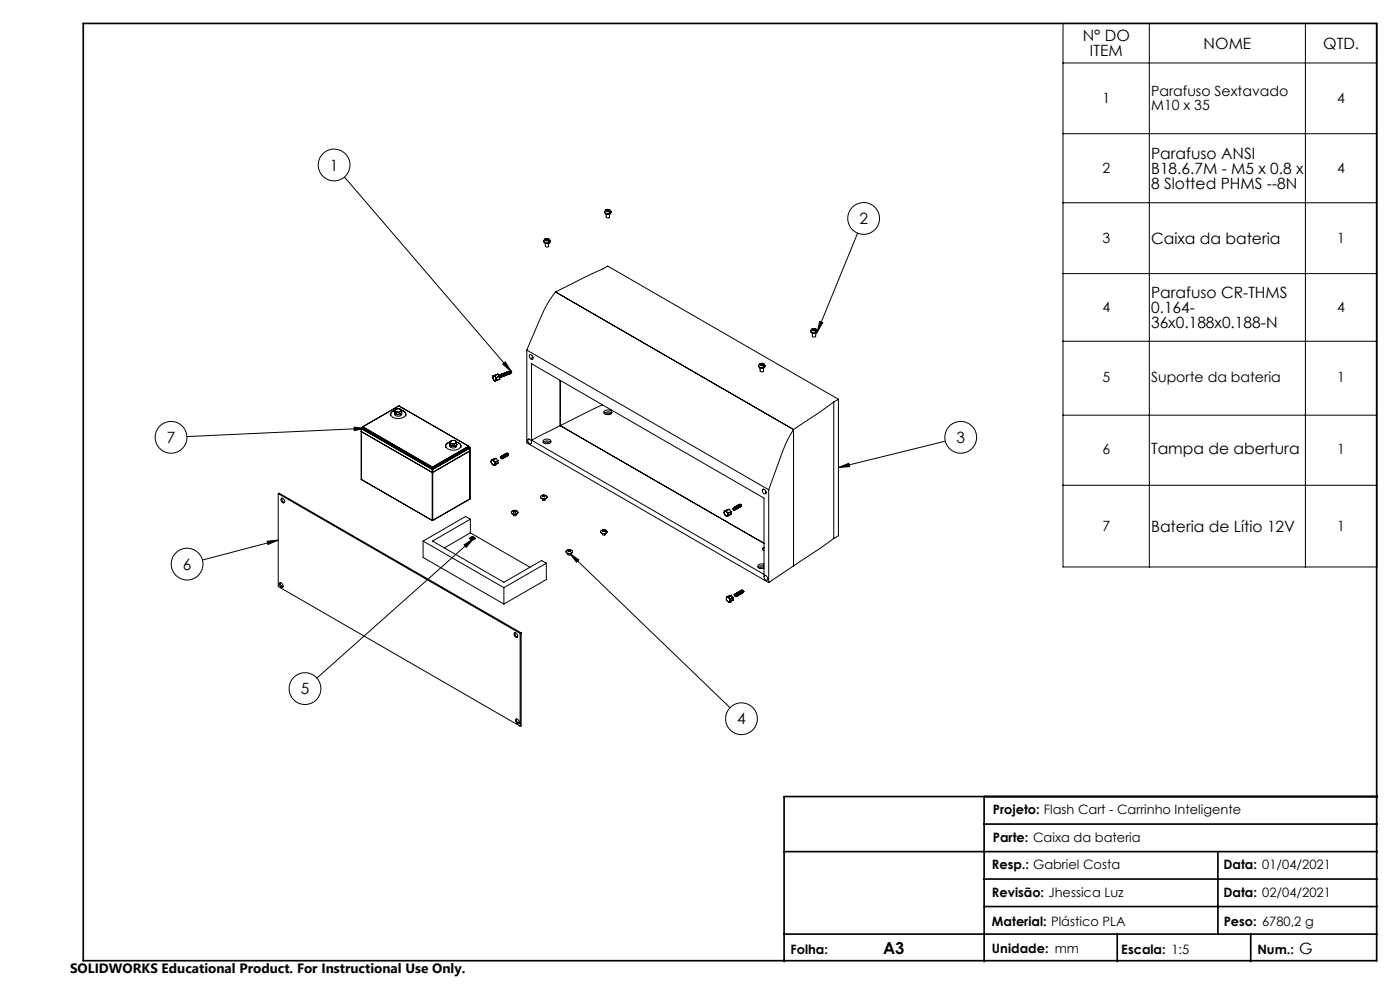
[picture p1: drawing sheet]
<svg xmlns="http://www.w3.org/2000/svg" width="420mm" height="295mm" viewBox="0 0 420 295" stroke-linecap="round" stroke-linejoin="round" font-family="sans-serif">
<g fill="none" stroke="#000" stroke-width=".3">
<path d="M318.9 7h94.2v163h-94.2zM318.9 18.9h94.2M344.8 7v163M391.6 7v163M103.3 53.1l50.1 58.2M318.9 40.1h94.2M163.2 72.2a1.09 1.09 0 0 0 1.8 0 .94 .94 0 0 1-.9 .8 .94 .94 0 0 1-.9-.8zM163.5 71.7h.1M163.5 71.7l1.4 .7M163.6 73v.8a.56 .56 0 0 0 1 0v-.8M163.6 71.7l-.3 .1-.1 .4M163.6 71.7a.44 .44 0 0 0 .2 .5 .44 .44 0 0 0 .6 0"/>
<path d="M163.6 71.7l.8 .5M163.7 71.6a.99 .99 0 0 1 1.3 .6M163.8 71.6a.45 .45 0 0 1 .6 0 .45 .45 0 0 1 .2 .4M163.8 71.6l-.3 .1M163.8 71.6l.8 .4M164.4 72.2l.2 .3 .3-.1M164.6 72l.3 .4M181.4 63.5a.96 .96 0 0 0 1 .8 .96 .96 0 0 0 .9-.8M181.4 63.5a1.09 1.09 0 0 0 1.9 0M181.8 62.9h-.1M181.8 62.9l1.3 .7M181.9 63h-.3l-.2 .5"/>
<path d="M181.9 63a.46 .46 0 0 0 .2 .5 .46 .46 0 0 0 .5-.1M181.9 64.2v.9a.57 .57 0 0 0 .9 0v-.9M181.9 63l.7 .4M181.9 62.8a1 1 0 0 1 1.4 .7M182.1 62.9a.48 .48 0 0 1 .5-.1 .48 .48 0 0 1 .2 .5M182.1 62.9h-.3M182.1 62.9l.7 .4M182.6 63.4l.3 .4 .2-.2M182.8 63.3l.3 .3M257.3 69.9l-12.2 29.7M318.9 60.8h94.2M166.7 87.5l-1.9 2.6-1.6 2.8-5.2 12.1"/>
<path d="M166.7 87.5l15.6-7.7 69.2 39.9M166.7 87.5l71.4 41.3M243.2 99.2a1.09 1.09 0 0 0 1.9 0 .96 .96 0 0 1-.9 .8 .96 .96 0 0 1-1-.8zM243.7 98.6l-.1 .1M243.7 98.6l1.2 .7M243.7 99.9v.9a.57 .57 0 0 0 .5 .3 .57 .57 0 0 0 .5-.3v-.9M243.7 98.7h-.2l-.2 .5M243.7 98.7a.44 .44 0 0 0 .2 .5 .44 .44 0 0 0 .6-.1M243.7 98.7l.8 .4M243.8 98.6a.94 .94 0 0 1 1.3 .6M243.9 98.6a.47 .47 0 0 1 .6 0 .47 .47 0 0 1 .2 .4M243.9 98.6h-.2"/>
<path d="M243.9 98.6l.8 .4M244.5 99.1l.2 .4 .2-.2M244.7 99l.2 .3M245.9 96.4l.9 .3-1.7 2.9zM318.9 82h94.2M147.8 113.2l.4 .7M147.9 112.8l-.1 .4M147.9 112.7v.1M148.1 112.7l-.3 .5M148.1 112.7l.4 .2M148.1 112.7h-.2M148.2 113.9l.4 .3"/>
<path d="M148.2 113.9l.2 .3M148.3 112.6l-.2 .1M148.3 112.6h.1M148.3 112.6l.2 .3M148.4 114.2h.1M148.5 112.9l.3 .8M148.5 112.9l.3 .3M148.6 114.2h-.2M148.8 113.7l.1 .4M148.8 113.7l-.2 .5M148.8 113.2h.1M148.8 113.2v.5"/>
<path d="M148.9 114.1h.1M148.9 114.1l-.3 .1M149.3 112.2h.1M149.3 112.2l-1 .4M149.3 112.2l.5 .6M149.3 112.2l-1.4 .5M149.6 112.5l.4 .4v.3l-.2-.1M149.6 112.5l.4 .3v.4M149.6 112.5h.1M149.7 112.7l.2 .4M149.8 112.5a.36 .36 0 0 1 .4 .1 .36 .36 0 0 1-.1 .5v-.1M149.8 112.8v.1"/>
<path d="M149.8 112.8l-1 .4M149.8 112.9l-1 .3M149.8 112.9l.1 .8M149.9 112.4h.1M149.9 113.7h.1M149.9 112.4l.4 .2-.1 .5M149.9 113.7l-1 .4M149.9 112.6l.2 .4M150 112.4a.33 .33 0 0 1 .4 .1 .33 .33 0 0 1 0 .5l-.1-.1M150 113.2h.1M150.1 112.3h.1M150.1 112.3l.4 .2v.5"/>
<path d="M150.1 112.5l.3 .4M150.2 112.3a.34 .34 0 0 1 .5 .1 .34 .34 0 0 1-.1 .5l-.2-.5M150.3 112.2l.4 .2v.5M150.5 112.2a.35 .35 0 0 1 .4 .1 .35 .35 0 0 1-.1 .5v-.1M150.5 113h.1M150.6 112.1h.1M150.6 112.1l.4 .3v.4M150.6 112.3l.2 .4M150.7 112.1a.35 .35 0 0 1 .4 .1 .35 .35 0 0 1 0 .5l-.3-.5M150.8 109.2l.8-.7 1.8 2.8zM150.8 112l.4 .3v.4M150.8 112h.1"/>
<path d="M151 112a.35 .35 0 0 1 .4 .1 .35 .35 0 0 1-.1 .5v-.1M151 112.8h.1M151 111.9h.1M151.1 111.9l.4 .4-.1 .3M151.1 112.1l.2 .4M151.2 111.9a.33 .33 0 0 1 .4 .2 .33 .33 0 0 1 0 .4l-.1-.1M151.2 112.7h.1M151.3 111.8h.1M151.3 111.8l.4 .2v.5M151.3 112l.3 .4M151.4 111.8a.35 .35 0 0 1 .5 .2 .35 .35 0 0 1-.1 .4l-.1-.1M151.5 111.8l.4 .2v.4"/>
<path d="M151.6 111.9l.2 .4M151.7 111.7a.36 .36 0 0 1 .4 .2 .36 .36 0 0 1-.1 .4M151.7 112.5h.1M151.8 111.7h.1M151.8 111.8l.2 .4M151.8 111.7l.4 .2v.4M151.9 111.7a.33 .33 0 0 1 .5 .1 .33 .33 0 0 1-.1 .4l-.3-.4M152 111.6l.4 .2v.5M152.2 111.6a.33 .33 0 0 1 .4 .1 .33 .33 0 0 1-.1 .4M152.2 112.4h.1M152.3 111.5l.3 .2v.5M152.3 111.4l-.1 .1"/>
<path d="M152.3 111.7l.2 .3M152.4 111.5a.34 .34 0 0 1 .4 .1 .34 .34 0 0 1 0 .4h-.1M152.4 112.3h.1M152.5 111.4h.1M152.5 111.4l.4 .2v.4M152.5 111.6l.3 .3M152.6 111.4a.35 .35 0 0 1 .5 .1 .35 .35 0 0 1-.1 .4l-.2-.4M152.7 111.3l.4 .3v.4M152.9 112.1h.1M153 111.4l.2 .4M153 111.2l.4 .2v.4l-.2-.5h-.3M153.2 111.2l.3 .4"/>
<path d="M153.2 111.3l.3 .3M153.5 111.6l-.1 .1M158 105l72.6 41.8M158 105v27.8l72.6 41.9M158.9 106.4a.88 .88 0 0 1 .9 .4 .88 .88 0 0 1-.1 1 1.03 1.03 0 0 1-.8-1.4zM159.5 109.1l69.7 40.2v22.9l-69.7-40.3zM159.9 107.1l-.7 .4M168.1 114v13.6M227.6 109.7a1.1 1.1 0 0 0 1.9-.1 .96 .96 0 0 1-1 .9 .96 .96 0 0 1-.9-.8zM228 109.1h-.1M228 109.1l1.3 .7M228 110.4v.8a.57 .57 0 0 0 .5 .3 .57 .57 0 0 0 .6-.3v-.8"/>
<path d="M228.1 109.2h-.3l-.2 .5M228.1 109a.96 .96 0 0 1 1.4 .6M228.1 109.2a.44 .44 0 0 0 .2 .5 .44 .44 0 0 0 .5-.1M228.1 109.2l.7 .4M228.3 109.1a.45 .45 0 0 1 .5-.1 .45 .45 0 0 1 .2 .5M228.3 109.1h-.3M228.3 109.1l.7 .4M228.8 109.6l.3 .3 .2-.1M229 109.5l.3 .3M251.5 119.7l-1.4 .8M251.5 119.7v40.9l-1.4 .8M318.9 102.3h94.2"/>
<path d="M106.2 128.1l3.3 .3-3.2 .7zM108.4 129.4h.1M108.4 128.5h.1M108.4 128.5v15.2M108.4 129.4l21.3 12.3 11.3-6.5M108.4 128.5l21.2 12.3M108.4 128.4v.1M108.4 128.4h.1M108.5 128.4v.1M108.5 128.5h-.1M108.5 128.5l21.2 12.2M108.7 128.4h.1"/>
<path d="M108.7 128.4l21.1 12.2M108.8 128.4h.1M108.8 128.4h-.1M108.8 128h.1M108.8 128v.4M108.8 128.2l-.4 .2M108.8 128.3l-.1 .1M108.8 128l20.8 12.1M108.8 128.4l20.8 12M108.9 127.9l-.1 .1M108.9 128h.1M108.9 127.9h.1"/>
<path d="M108.9 128h-.1M108.9 128l20.8 12M109.5 128.4l-53.4 2.5M118.4 123.7a1.04 1.04 0 0 0 1.1 1.1 1.04 1.04 0 0 0 1-1.1M118.5 123.1a1.13 1.13 0 0 0-1.3 1 1.13 1.13 0 0 0 1.2 1.2 2.71 2.71 0 0 0 3.3-1l-.2-.6-1.1-.7a1.38 1.38 0 0 1 1.3 1.7M118.5 123a1.46 1.46 0 0 0-1.3 1.7M118.5 123.5a1.04 1.04 0 0 0 1 .8 1.04 1.04 0 0 0 1-.8M118.5 123l.1 .2M118.5 123v.5M118.5 123.5l.2 .6M118.5 123.6a1.09 1.09 0 0 0 .9 .7 1.09 1.09 0 0 0 1-.4M118.6 123.2l.6 .3"/>
<path d="M118.6 123.2l.1 .3M118.7 123.5h.5M118.7 124.1l1 .2M118.7 123.5v.6M118.9 122.7l-.3 .5M118.9 122.7l-.4 .3M119.2 123.5l.5 .2M119.6 121.7h.1M119.6 121.7l-10.7 6.2M119.7 122.6l-.8 .1M119.7 122.6l.6 .3M119.7 121.7l20.8 12"/>
<path d="M119.7 121.7h.1M119.7 123.7v.6M120.1 123.4l-.9 .1M120.1 123.4l-.4 .3M120.3 122.9l-.2 .5M120.3 122.9l.2 .4M120.5 123.6v.2M120.5 123.3l-.4 .1M120.5 123.3v.6M120.5 123.9l-.8 .4M129.7 140l-.1 .1M129.8 140h.1"/>
<path d="M129.8 140v.1M134.9 133.3a1.04 1.04 0 0 0 1.1 1 1.04 1.04 0 0 0 1-1M135 133.1a1.11 1.11 0 0 0 .9 .7 1.11 1.11 0 0 0 1.1-.4M135 133.1a.71 .71 0 0 0 1 .8l.7-.2 .3-.6M135 132.4l.1 .3M135 132.4v.7M135 133.1l.3 .5M135.1 132.7l.6 .3M135.1 132.7l.2 .3M135.3 133h.4M135.3 133.6l.9 .2M135.3 133v.6"/>
<path d="M135.4 132.2l-.3 .5M135.4 132.2l-.4 .2M135.7 133l.5 .2M136.2 132.1l-.8 .1M136.2 132.1l.6 .3M136.2 133.2v.6M136.6 132.9l-.9 .1M136.6 132.9l-.4 .3M136.8 132.4l-.2 .5M136.8 132.4l.2 .4M136.9 132.5a1.38 1.38 0 0 1 1.4 1.7M136.9 132.5a1.17 1.17 0 0 1 1.1 1.8 2.9 2.9 0 0 1-4.2-.4 1.31 1.31 0 0 1 1.2-1.4 1.41 1.41 0 0 0-1.3 1.7"/>
<path d="M137 133.1v.3M137 132.8l-.4 .1M137 132.8v.6M137 133.4l-.8 .4M140.5 133.7v.1M140.5 133.8l.1 .1M140.5 133.8l-10.7 6.2M140.5 133.7l.1 .1M140.5 133.7h.1M140.6 134.2h.1M140.6 133.9l-10.8 6.2M140.6 134.2l-10.8 6.2"/>
<path d="M140.6 133.9v.3M140.6 133.8v.1M140.6 133.8v.4M140.7 134.2l-10.9 6.4M140.9 134.2v.1M140.9 134.3h.1M140.9 134.2h.1M140.9 134.2l-.3-.2 .4 .2M140.9 134.3l-11.1 6.4M141 134.2v.1M141 134.3l-11.2 6.5M141 135.1v.1"/>
<path d="M141 134.3h.1M141 135.2h.1M141 134.3v15.2M147.4 138.4l.2 .7M147.4 137.9v.5M147.4 137.9h.2M147.6 137.9l.6 .4M147.6 139.1l.6 .3M147.6 137.9l-.2 .5M147.6 139.1l.4 .3M148 137.9h-.4M148 137.9h.1"/>
<path d="M148 139.4h.1M148 139.4h.2M148 137.9l.2 .4M148.2 138.3l.3 .3M148.2 138.3l.3 .7M148.5 139l-.3 .4M148.5 139v.4M148.5 138.6h.1M148.5 138.6v.4M148.5 139.4h.1M148.5 139.4h-.3M148.8 137.4h.1"/>
<path d="M148.8 137.4h-.5l-.9 .5M148.8 137.4l-.8 .5M148.8 137.4l.6 .7M149.4 138.1h.1M149.4 138.9h.1M149.4 138.1l-.9 .5M149.4 138.9l-.9 .5M149.4 138.1v.8M150.1 137l.4 .2M150.1 137l.5 .1 .1 .4h-.2M150.1 137l.1 .3 .3 .2M150.2 136.9a.46 .46 0 0 1 .5 .6"/>
<path d="M150.3 136.8a.37 .37 0 0 1 .5 .1 .37 .37 0 0 1 0 .5M150.4 136.8a.45 .45 0 0 1 .5 .1 .45 .45 0 0 1 0 .5M150.5 137.2v.2M150.5 137l.3 .3M150.5 136.7a.35 .35 0 0 1 .5 .1 .35 .35 0 0 1 0 .5M150.5 137.2v.3M150.6 136.6l.5 .2v.5M150.6 136.6v.1M150.7 137.5v.1M150.7 136.8l.3 .4M150.7 136.6a.37 .37 0 0 1 .5 .1 .37 .37 0 0 1 0 .5M150.8 136.5h.1"/>
<path d="M150.8 136.5a.48 .48 0 0 1 .6 .7M151 136.7l.2 .4M151 136.5a.35 .35 0 0 1 .4 0 .35 .35 0 0 1 0 .5M151.1 136.4l.4 .2 .1 .4M151.1 136.4h-.1M151.2 136.6l.2 .4M151.2 136.4a.37 .37 0 0 1 .5 0 .37 .37 0 0 1-.1 .5M151.2 136.3h.1a.48 .48 0 0 1 .5 .6M151.3 137.2h.1M151.4 136.5l.2 .3M151.4 136.2a.35 .35 0 0 1 .5 .1 .35 .35 0 0 1-.1 .5M151.4 136.2l.5 .2 .1 .4"/>
<path d="M151.6 136.4l.2 .3M151.6 136.1a.35 .35 0 0 1 .5 .1 .35 .35 0 0 1-.1 .5M151.6 137v.1M151.7 136l.3 .1 .2 .6M151.8 136.9h.1M151.8 136.2l.2 .4M151.9 135.9h.1M152 135.9h.1M152 136.1l.3 .4M152 135.9l.4 .3v.3M152 135.9l.4 .3-.1 .3M152 135.9l-.2 .1"/>
<path d="M152.1 135.9l.4 .4M152.2 135.9l.3 .4M152.2 136l.3 .3M158.5 131.7a.84 .84 0 0 1 .8 .4 .84 .84 0 0 1-.1 1 1.03 1.03 0 0 1-.7-1.4zM158.7 131.6l-.3 .2M163.1 131.9a1.43 1.43 0 0 1 2.2 .5 1.5 1.5 0 0 1-2.4 0zM163.5 133a.58 .58 0 0 1 .6-.4 .58 .58 0 0 1 .5 .4M165.2 132.6a1.62 1.62 0 0 0-2.2 .1M168.1 127.6l-8.6 4.3M168.1 127.6l61.1 35.3zM180.8 121.4l-12.7 6.2M181.2 123.9a1.71 1.71 0 0 1 2.3 0"/>
<path d="M181.3 123.2a1.52 1.52 0 0 1 2.3 .5 1.42 1.42 0 0 1-2.5-.2zM181.8 124.3a.55 .55 0 0 1 .6-.5 .55 .55 0 0 1 .5 .5M238.1 128.8l-1.7 2.8-1.4 3.2-4.4 12M238.1 128.8v40.9M250.1 120.5l-12 8.3M250.1 120.5v40.9M283.6 132.3l-32.1 7.9M318.9 124.5h94.2M83.5 148l.2-.1 72.7 41.8M83.5 148l72.5 41.9M83.5 148v27.8l72.5 41.9M84.3 149.5a.75 .75 0 0 1 1 .4 .75 .75 0 0 1-.3 .9 1.14 1.14 0 0 1-.7-1.3z"/>
<path d="M84.6 149.3a1.11 1.11 0 0 0 .7 1.3M108.4 143.7h.1M108.4 143.7l21.3 12.3M129.6 141.6h.2M129.6 156h.2M129.6 140.8h.2M129.6 140.1h.2M129.6 140.4h.2M129.6 140.4l.2 .2M129.6 156h.1M129.6 140.1v.3M129.6 140.8v15.2"/>
<path d="M129.7 156h.1M129.7 140.7l-.1 .1M129.8 140.7h.1M129.8 140.7v.1M129.8 140.4v.2M129.8 156h.1M129.8 140.1v.3M129.8 140.8v15.2M141 149.5v.1M141 149.6l-11.2 6.4M141 149.5l-11.2 6.5M141 149.5h.1"/>
<path d="M141.1 155.7l-11.3 6.5 21.4 12.4 11.3-6.6 1.4 .8M141.1 155.7l-1.4-.9-12.8 7.4M141.1 159.7l17.9 10.3M141.1 159.7l-7.8 4.6M141.1 155.7v4M153.4 153.6a1.06 1.06 0 0 0 1 .6 1.06 1.06 0 0 0 1-.6M153.5 153.4a1.06 1.06 0 0 1 1.8 .3 1.13 1.13 0 0 1-1.9-.2zM154 154.1v.3a.46 .46 0 0 0 .8 0v-.3M154.1 153l.3 .1M154.1 153l-.1 .1 .2 .1M154.1 153l.1 .2M154.2 153.2l-.2 .2 .1 .1 .3-.2"/>
<path d="M154.2 153.2l.1 .2M154.3 153.4h.1M154.4 153.1v.2M154.5 153.4h.1M154.6 153.2l.2 .3-.4-.2M154.6 153.2l-.1 .2M154.7 153l.1 .1-.2 .1M154.7 153l-.3 .1M154.7 153l-.1 .2M162.2 149a1.06 1.06 0 0 0 .9 .6 1.06 1.06 0 0 0 1-.6M162.3 148.6a1.09 1.09 0 0 1 1.8 .5 1.18 1.18 0 0 1-1.9-.1zM162.7 148.8l.1 .1"/>
<path d="M162.7 149.5v.3a.45 .45 0 0 0 .4 .3 .45 .45 0 0 0 .4-.3v-.3M162.9 148.5l.3 .1M162.9 148.5h-.1l.2 .1M162.9 148.5l.2 .2M163 148.6l-.3 .2M163 148.6v.2M163.2 148.6v.2M163.3 148.7l.2 .2h-.2a.25 .25 0 0 0-.2-.2 .25 .25 0 0 0-.3 .2M163.3 148.7l-.1 .2M163.5 148.5l-.2 .2M163.5 148.5l-.3 .1M163.5 148.5l-.1 .1"/>
<path d="M180.2 159.4a1.08 1.08 0 0 0 .9 .6 1.08 1.08 0 0 0 1-.6M180.2 159.2a1.06 1.06 0 0 1 1.1-.4 1.06 1.06 0 0 1 .8 .7 1.17 1.17 0 0 1-1.9-.2zM180.7 160l.1 .3a.46 .46 0 0 0 .5 .1 .46 .46 0 0 0 .3-.4M180.9 158.9h.3M180.9 158.9h-.2l.3 .1M180.9 158.9v.1M181 159l-.3 .3 .5-.2M181 159.2h.1M181 159v.2M181.2 158.9v.2M181.3 159.2h.1M181.3 159l.2 .3-.3-.2"/>
<path d="M181.3 159v.2M181.4 158.9h.1l-.2 .1M181.4 158.9h-.2M181.4 158.9v.1M217.2 153.6l.3 .8M217.2 153.6l.1 .4M217.3 153.3l-.1 .3M217.3 153.3h.1M217.3 154h.1M217.3 154l.2 .4M217.3 153.3h.2M217.5 154.4l.6 .3"/>
<path d="M217.5 153.3l-.3 .3M217.5 153.3l.6 .3M217.5 154.4l.3 .3M217.8 153.2l-.3 .1M217.8 153.2h.1M217.8 154.7h.1M217.9 154.7h.2M217.9 153.2l.2 .4M218.1 153.6l.3 .3M218.1 153.6l.3 .7M218.4 154.3l-.3 .4M218.4 154.3v.3"/>
<path d="M218.4 153.9v.4M218.4 153.9h.1M218.4 154.6v.1M218.4 154.7h-.3M218.7 152.7h.1M218.7 152.7l-.8 .5M218.7 152.7l.6 .7M218.7 152.7l-.9 .5M218.7 152.7l-1.4 .6M219.3 153.4h.1M219.3 153.4l-.9 .5M219.3 154.1l-.9 .5"/>
<path d="M219.3 153.4v.8l-.9 .5M219.9 152.5l.2 .4 .2-.1M219.9 152.5v-.1a.32 .32 0 0 1 .5 0 .32 .32 0 0 1-.1 .5M219.9 152.5h.3M219.9 152.7l.3 .3 .1-.2M220 152.3l.1-.1a.43 .43 0 0 1 .4 .7M220.1 152.4l.2 .4M220.1 152.2a.34 .34 0 0 1 .5 .1 .34 .34 0 0 1 0 .5M220.2 152.1a.47 .47 0 0 1 .5 .7M220.2 152.5l.1 .3M220.2 152.5l.1 .5M220.3 153h.1"/>
<path d="M220.3 152.3l.3 .4M220.3 152.1a.34 .34 0 0 1 .6 0 .34 .34 0 0 1-.1 .5M220.4 152h.2a.43 .43 0 0 1 .3 .7M220.6 152.2l.2 .3M220.6 152a.34 .34 0 0 1 .5 0 .34 .34 0 0 1-.1 .5M220.6 151.9h.1M220.7 151.9l.4 .2v.4M220.7 152.8h.1M220.8 152.1l.2 .3M220.8 151.8a.37 .37 0 0 1 .5 .1 .37 .37 0 0 1-.1 .5M220.8 151.8l.5 .1v.5M221 151.9l.2 .4"/>
<path d="M221 151.7a.35 .35 0 0 1 .5 .1 .35 .35 0 0 1-.1 .5M221.1 151.6l.4 .2 .1 .5M221.2 151.8l.2 .4M221.2 151.6a.37 .37 0 0 1 .5 .1 .37 .37 0 0 1 0 .5v-.1M221.3 151.5l.5 .2v.5M221.4 151.7l.2 .4M221.4 151.5a.35 .35 0 0 1 .5 0 .35 .35 0 0 1 0 .5M221.5 151.4h.1M221.5 151.4l.4 .1 .1 .5M221.5 152.3h.1M221.6 151.6l.2 .3M221.6 151.3a.37 .37 0 0 1 .5 .1 .37 .37 0 0 1 0 .5"/>
<path d="M221.7 151.3h.1M221.7 151.3l.5 .2 .1 .4M221.8 151.5l.2 .3M221.9 151.2l.4 .2v.3M222 152h.1M222 151.2h.2M222 151.3l.3 .4M222.1 151.2l.3 .2M222.1 151.2h.1M222.2 151.2l.2 .2M222.4 151.4v.3M228.8 146.7a.77 .77 0 0 1 .9 .4 .77 .77 0 0 1-.3 1 1.04 1.04 0 0 1-.6-1.4z"/>
<path d="M229.1 146.7l-.4 .2M229.6 147l.2 .6M229.8 147.6h.1M230.6 146.8v27.9M251.5 140.2l3.1-1.3 .3 1zM318.9 145.5h94.2M80.2 162.2l3.3-.3-3.1 1.3zM83.5 161.9l-22.8 6M83.9 174.7a.81 .81 0 0 1 .9 .5 .81 .81 0 0 1-.2 .9 1.01 1.01 0 0 1-.7-1.4zM84.1 174.6a1.03 1.03 0 0 0 .8 1.3M126.9 162.2v4.9l24.3 14M126.9 162.2l24.3 14"/>
<path d="M139.2 163.3l2.8-1.8-2.1 2.6zM140.9 161.4a.95 .95 0 0 1 1.6 0M141 161.2a.89 .89 0 0 1 1.5 .3 .96 .96 0 0 1-1.6-.1zM141.4 161.5h.6l-.1 .1zM142 161.5l-46.9 41.8M151.2 176.2v4.9M163.9 168.8l-12.7 7.4M163.9 168.8v5l-12.7 7.3M169.8 165.4a1.09 1.09 0 0 0 1 .6 1.09 1.09 0 0 0 1-.6M170 165a1.02 1.02 0 0 1 1.7 .5 1.02 1.02 0 0 1-1 .5 1.02 1.02 0 0 1-.8-.8zM170.4 165.9a.47 .47 0 0 0 .2 .5 .47 .47 0 0 0 .6-.1v-.4M170.5 164.9h.3"/>
<path d="M170.5 164.9h-.1l.2 .1M170.5 164.9l.1 .1M170.6 165l-.2 .2 .4-.1M170.6 165l.1 .2M170.7 165.2h.1M170.8 164.9v.2M170.9 165.9l48.1 46.3M170.9 165.9l2.7 2-.6 .7zM170.9 165l.2 .3-.3-.2M170.9 165.2h.1M170.9 165v.2M171.1 164.9l-.2 .1"/>
<path d="M171.1 164.9h-.3M171.1 164.9l-.1 .1M217.9 179.4l.3 .7M217.9 179.4v.3M217.9 179v.4M217.9 179h.1M217.9 179.8l.3 .3M217.9 179.7v.1M217.9 179h.3M218.2 179l.6 .3M218.2 179l-.3 .4M218.5 179h-.3"/>
<path d="M218.5 179h.1M218.5 179l.3 .3M218.8 179.3l.3 .4M218.8 179.3l.2 .8M219.1 179.7l-.1 .4M219.4 178.4v.1M219.4 178.4l-.9 .6M219.4 178.4l-1.5 .6M219.4 178.5l-.9 .5M219.4 178.5l.2 .2-.3 .2 .6 .2M219.9 179.1v.1M219.9 179.9h.1"/>
<path d="M219.9 179.1l-.8 .6M219.9 179.9l-.8 .5M219.9 179.2l-.2 .4v.2l.2-.2v.3M220.2 178.3a.39 .39 0 0 1 .6 0 .39 .39 0 0 1 0 .5M220.2 178.3l.2 .4 .3 .1v-.2M220.3 178.2l.4 .4M220.3 178.2l.5 .2 .1 .4h-.3M220.3 178.2l-.1 .1M220.5 178.2a.35 .35 0 0 1 .4 0 .35 .35 0 0 1 0 .5M220.5 178.1h.1a.46 .46 0 0 1 .5 .6M220.7 178.7l-.1 .1M220.7 178.3l.2 .3"/>
<path d="M220.7 178.1v-.1a.37 .37 0 0 1 .4 .1 .37 .37 0 0 1 0 .5M220.7 178.6v.1M220.7 177.9h.1a.45 .45 0 0 1 .4 .2 .45 .45 0 0 1 .1 .5M220.8 178.8h.1M220.9 178.1l.2 .4M220.9 177.9a.35 .35 0 0 1 .5 .1 .35 .35 0 0 1-.1 .4M221 177.8a.48 .48 0 0 1 .5 .7M221 177.8h-.1M221.1 178.7h.1M221.1 178l.2 .4M221.1 177.8a.35 .35 0 0 1 .5 0 .35 .35 0 0 1-.1 .5M221.2 177.7h.1"/>
<path d="M221.2 177.7a.46 .46 0 0 1 .5 .6M221.3 178.6h.1M221.3 177.9l.2 .3M221.3 177.7a.38 .38 0 0 1 .5 0 .38 .38 0 0 1 0 .5M221.4 177.6a.46 .46 0 0 1 .5 .6M221.5 177.8l.2 .3M221.5 177.6a.35 .35 0 0 1 .5 0 .35 .35 0 0 1 0 .5M221.6 177.5a.46 .46 0 0 1 .5 .6M221.7 178.3h.1M221.7 177.6l.2 .4M221.7 177.4a.38 .38 0 0 1 .5 .1 .38 .38 0 0 1 0 .5v-.1M221.8 177.3a.46 .46 0 0 1 .5 .6"/>
<path d="M221.9 178.2h.1M221.9 177.5l.3 .4M221.9 177.3a.35 .35 0 0 1 .5 .1 .35 .35 0 0 1 0 .4M222 177.2a.46 .46 0 0 1 .5 .6M222.1 178.1h.1M222.1 177.4l.3 .3M222.1 177.2a.38 .38 0 0 1 .5 0 .38 .38 0 0 1 0 .5M222.2 177.1h.1M222.3 177.1a.45 .45 0 0 1 .4 .2 .45 .45 0 0 1 0 .4M222.3 177.9v.1M222.4 177.3l.2 .3M222.5 177h.1"/>
<path d="M222.5 177.8h.1M222.6 177l.3 .1 .1 .4M222.6 177l.3 .2v.4l-.3-.5M222.6 177l-.2 .1M222.7 177l.3 .1v.3M222.7 177l.3 .4M222.7 177l.4 .3M223.1 177.3h.1M228 170.4a.55 .55 0 0 1 .5-.4 .55 .55 0 0 1 .6 .4M229.2 169.2l-1.1-.1a.7 .7 0 0 0-.7 1l.8 .4 1-.1M229.2 164.2a.44 .44 0 0 0-.4 .4 .44 .44 0 0 0 .4 .4M229.2 169.7a1.66 1.66 0 0 0-1.8 .4"/>
<path d="M229.2 164.2l-.5 .5M229.3 172.6a.86 .86 0 0 1 .9 .4 .86 .86 0 0 1-.2 1 .99 .99 0 0 1-.7-1.4zM229.6 172.5l-.4 .2M238.1 169.7l-7.5 5M250.1 161.4l-12 8.3M154.2 189.8a.75 .75 0 0 1 .9 .4 .75 .75 0 0 1-.2 .9 1.14 1.14 0 0 1-.7-1.3zM154.5 189.7a1.11 1.11 0 0 0 .8 1.3M156 189.9v27.8M156.4 189.7l-.4 .2M156.4 189.7v27.9l-.4 .1M218.2 180.1l.6 .4M218.2 180.1l.3 .4"/>
<path d="M218.5 180.5h.1M218.5 180.5h.3M219 180.1l-.2 .4M219 180.1l.1 .3M219.1 180.4h.1M219.1 180.4l-.3 .1M154.7 215.7a.76 .76 0 0 1 .9 .3 .76 .76 0 0 1-.2 1 1.07 1.07 0 0 1-.7-1.3zM155 215.5a1.11 1.11 0 0 0 .7 1.3"/>
<circle cx="100.2" cy="49.5" r="4.8"/>
<circle cx="259.1" cy="65.5" r="4.8"/>
<circle cx="51.3" cy="131.1" r="4.8"/>
<circle cx="288.2" cy="131.1" r="4.8"/>
<circle cx="56.1" cy="169.1" r="4.8"/>
<circle cx="91.5" cy="206.5" r="4.8"/>
<circle cx="222.4" cy="215.5" r="4.8"/>
</g>
<path d="M25 7h388v281h-388zM295.2 238.8v49.5M413.2 238.8h-178v49.5M235.2 255.3h178M295.2 247.1h118M365.4 255.3v24.7M295.2 263.5h118M295.2 271.8h118M235.2 280h178M335.2 280v8.3M375.2 280v8.3" fill="none" stroke="#000" stroke-width=".5"/>
<path d="M150.8 109.2l.8-.7 1.8 2.8zM245.9 96.4l.9 .3-1.7 2.9zM251.5 140.2l3.1-1.3 .3 1zM170.9 165.9l2.7 2-.6 .7zM139.2 163.3l2.8-1.8-2.1 2.6zM80.2 162.2l3.3-.3-3.1 1.3zM106.2 128.1l3.3 .3-3.2 .7z" fill="#000"/>
<text font-size="4.9" x="264.9" y="285.9">A3</text>
<g font-size="4.7">
<text x="324.8" y="12.4">N° DO</text>
<text x="327" y="16.9">ITEM</text>
<text x="361.1" y="14.6">NOME</text>
<text x="397" y="14.6">QTD.</text>
<text x="345.3" y="47.6">Parafuso ANSI</text>
<text x="99" y="51.1">1</text>
<text x="345.3" y="52.1">B18.6.7M - M5 x 0.8 x</text>
<text x="345.3" y="56.6">8 Slotted PHMS --8N</text>
<text x="257.8" y="67.2">2</text>
<text x="345.3" y="73.1">Caixa da bateria</text>
<text x="345.3" y="89.3">Parafuso CR-THMS</text>
<text x="345.3" y="93.9">0.164-</text>
<text x="345.3" y="98.4">36x0.188x0.188-N</text>
<text x="50" y="132.8">7</text>
<text x="286.9" y="132.8">3</text>
<text x="345.3" y="136.2">Tampa de abertura</text>
<text x="345.3" y="159.4">Bateria de Lítio 12V</text>
<text x="54.9" y="170.8">6</text>
<text x="90.2" y="208.1">5</text>
<text x="221.2" y="217.2">4</text>
<text x="389.7" y="285.9">G</text>
</g>
<g font-size="4.2">
<text x="345.3" y="28.9">Parafuso Sextavado</text>
<text x="330.7" y="31">1</text>
<text x="345.3" y="33">M10 x 35</text>
<text x="401.2" y="31">4</text>
<text x="330.7" y="51.9">2</text>
<text x="401.2" y="51.9">4</text>
<text x="330.7" y="72.9">3</text>
<text x="401.2" y="72.9">1</text>
<text x="330.7" y="93.7">4</text>
<text x="401.2" y="93.7">4</text>
<text x="330.7" y="114.5">5</text>
<text x="345.3" y="114.5">Suporte da bateria</text>
<text x="401.2" y="114.5">1</text>
<text x="330.7" y="136.1">6</text>
<text x="401.2" y="136.1">1</text>
<text x="330.7" y="159.3">7</text>
<text x="401.2" y="159.3">1</text>
</g>
<text font-size="4.1" x="21" y="291.7">SOLIDWORKS Educational Product. For Instructional Use Only.</text>
<g font-size="3.9">
<text x="297.8" y="243.9">Projeto: Flash Cart - Carrinho Inteligente</text>
<text x="297.8" y="252.5">Parte: Caixa da bateria</text>
<text x="297.6" y="260.4">Resp.: Gabriel Costa</text>
<text x="367" y="260.6">Data: 01/04/2021</text>
<text x="297.6" y="269">Revisão: Jhessica Luz</text>
<text x="367" y="269">Data: 02/04/2021</text>
<text x="297.6" y="277.5">Material: Plástico PLA</text>
<text x="367.1" y="277.6">Peso: 6780,2 g</text>
<text x="237.2" y="285.9">Folha:</text>
<text x="297.6" y="285.7">Unidade: mm</text>
<text x="336.4" y="285.9">Escala: 1:5</text>
<text x="377.2" y="285.9">Num.:</text>
</g>
</svg>
